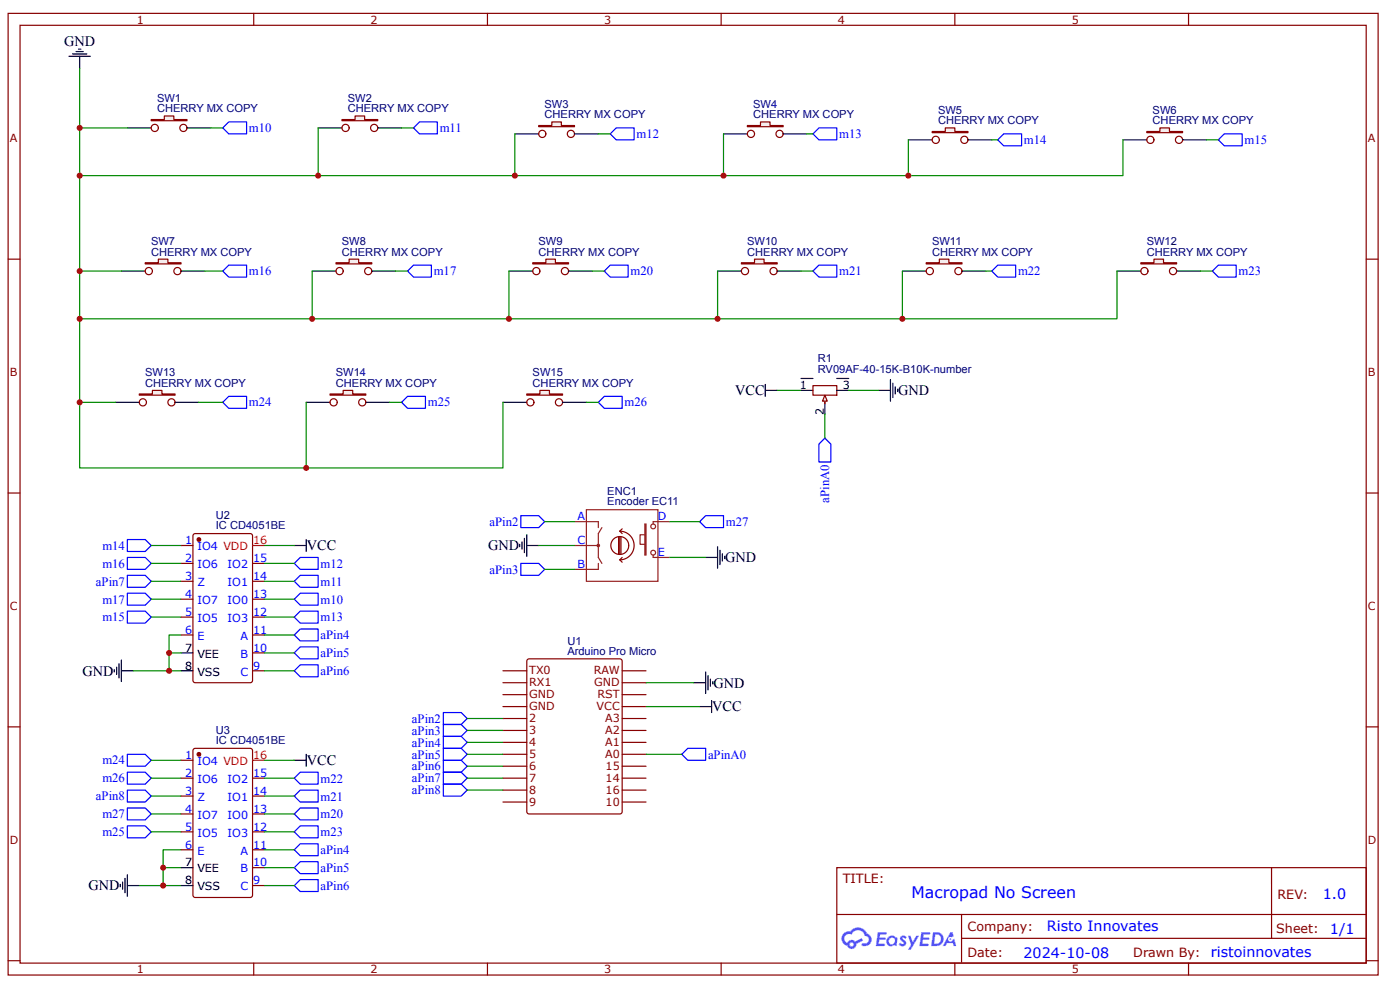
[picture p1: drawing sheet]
<svg xmlns="http://www.w3.org/2000/svg" width="297mm" height="210mm" viewBox="0 0 297 210" stroke-linecap="round" stroke-linejoin="round" font-family="sans-serif">
<g fill="none" stroke="#800" stroke-width=".25">
<path d="M1.7 2.8h290.7v203.9h-290.7zM4.3 5.4h285.5v198.8h-285.5zM53.8 2.8v2.6M103.4 2.8v2.6M153 2.8v2.6M202.6 2.8v2.6M252.1 2.8v2.6M1.7 54.9h2.6M289.8 54.9h2.6M1.7 104.5h2.6M289.8 104.5h2.6M1.7 154.1h2.6"/>
<path d="M289.8 154.1h2.6M177.5 184h112.3v20.2h-112.3zM177.6 193.9h112.1M204 198.9h85.7M204 193.9v10.1M269.8 184v14.9M1.7 203.7h2.6M53.8 204.2v2.5M103.4 204.2v2.5M153 204.2v2.5M202.6 204.2v2.5M252.1 204.2v2.5"/>
<path d="M289.8 203.7h2.6"/>
</g>
<g fill="#58f">
<path d="M191.1 198.5l.5-.2 .4 .1 .3 .3-.2 .4a.33 .33 0 0 0-.3-.3 .33 .33 0 0 0-.3 .1v.1a.85 .85 0 0 1 .7 .7 .85 .85 0 0 1-.3 .8l-.7 .1-.6-.4 .4-.4 .5 .3 .2-.1v-.2a.88 .88 0 0 1-.6-1.3z"/>
<path d="M192.6 198.4h.6l.4 1.3 .8-1.3h.6l-1.8 3h-.6l.7-1.1z"/>
<path d="M186.2 197.6h1.7l.2 .1-.1 .4h-1.3l-.1 .7h1.1l.2 .2-.2 .3h-1.1l-.2 .8h1.3l.1 .2-.1 .2-1.9 .1z"/>
<path d="M195.5 197.6h1.6l.2 .1v.4h-1.3l-.1 .7h1.1l.2 .2-.3 .3h-1.1l-.1 .8h1.2l.1 .2-.1 .2-1.9 .1z"/>
<path d="M201.6 197.6h.5l.2 .9-.4 .2a.49 .49 0 0 0-.7 .2 .49 .49 0 0 0 .3 .7 .49 .49 0 0 0 .6-.4l.4-.2 .4 1.6h-.6l-.2-.7h-1.2l-.3 .7h-.6z"/>
<path d="M197.9 197.6l-.4 3h1a1.51 1.51 0 0 0 1.7-1.5 1.51 1.51 0 0 0-1.8-1.5zM198.4 198.1a1.02 1.02 0 0 1 1.2 1.2 1.02 1.02 0 0 1-1.4 .8z"/>
<path d="M188.5 198.6a1.11 1.11 0 0 0-.3 1.6 1.11 1.11 0 0 0 1.6 .2l.4 .2 .2-1.7-.4-.2a1.01 1.01 0 0 0-1.5-.1zM188.5 199.5a.66 .66 0 0 1 1.3 0 .66 .66 0 0 1-1.3 0z"/>
<path d="M179 197.9a1.58 1.58 0 0 0 .7 2.6 1.01 1.01 0 0 0 1.2 .7 1.01 1.01 0 0 0 .8-1.1l1.4-.7-.3-.5-1.4 .7a1.02 1.02 0 0 0-1.7 .3 .99 .99 0 0 1-.4-1.4 .99 .99 0 0 1 1.4-.3 1.48 1.48 0 0 1 1.5-1 1.48 1.48 0 0 1 1.3 1.2 .82 .82 0 0 1 .8 1.1 .82 .82 0 0 1-1.2 .5l-.3 .1v.3a1.4 1.4 0 0 0 2-.6 1.4 1.4 0 0 0-.9-1.9 2.19 2.19 0 0 0-3.6-.5l-.8 .1zM180.3 200.2a.4 .4 0 0 1 .8 0 .4 .4 0 0 1-.8 0z"/>
<circle cx="201.6" cy="199.1" r=".19"/>
</g>
<g fill="none" stroke="#8d2323" stroke-width=".25">
<path d="M121.9 110.6h5v1.3M121.9 115.7h5M124.4 108.1h15.2v15.1h-15.2zM126.9 119.4v1.3h-5M127.7 111.9l-.8 1.2v5.1l.8 1.2M136.8 111.1h.3v6.6h-.3zM136.8 113.4h-1v2h1M138.6 117.7v.5h3.5M142.1 110.6h-3.5v.5"/>
<circle cx="126.9" cy="115.7" r=".25"/>
<circle cx="138.6" cy="117.2" r=".51"/>
<circle cx="138.6" cy="111.6" r=".51"/>
</g>
<path d="M131.2 113.9v3.5M131.5 112.6a3 3 0 0 1 3 3.1 3 3 0 0 1-3 3M131.5 118.7l.5 .5M131.5 113.9v3.5M131.5 112.6l.5 .5M131.7 113.9v3.5M132 118.2l-.5 .5M132 112.1l-.5 .5M133.4 115.7a1.9 1.9 0 0 0-2.8-1.7 1.9 1.9 0 0 0-.2 3.2 1.9 1.9 0 0 0 3-1.3v-.2" fill="none" stroke="#840000" stroke-width=".25"/>
<g fill="none" stroke="#800" stroke-width=".25">
<path d="M41.1 113.3l.3-.2h11.7l.4 .3 .1 30.8-.3 .5h-11.9l-.4-.3-.1-30.8zM111.9 139.8l.4-.1h19.2l.4 .2 .1 32.2-.2 .4-19.5 .1-.5-.3v-32.1zM106.7 142.2h5.1M106.7 144.7h5.1M106.7 147.3h5.1M106.7 149.8h5.1M106.7 152.3h5.1M106.7 154.9h5.1M106.7 157.4h5.1M106.7 159.9h5.1M132 142.2h5.1M132 144.7h5.1"/>
<path d="M132 147.3h5.1M132 149.8h5.1M132 152.3h5.1M132 154.9h5.1M132 157.4h5.1M132 159.9h5.1M106.7 162.4h5.1M106.7 165h5.1M106.7 167.5h5.1M106.7 170h5.1M132 162.4h5.1M132 165h5.1"/>
<path d="M132 167.5h5.1M132 170h5.1"/>
</g>
<circle cx="42.2" cy="114.4" r=".38" fill="#800"/>
<g fill="none" stroke="#800" stroke-width=".25">
<path d="M38.4 115.7h2.5M38.4 119.4h2.5M53.6 119.4h2.5M38.4 123.2h2.5M38.4 127h2.5M38.4 130.8h2.5M38.4 134.6h2.5M53.6 123.2h2.5M53.6 127h2.5M53.6 130.8h2.5M53.6 134.6h2.5M53.6 138.4h2.5"/>
<path d="M41.1 158.8l.3-.1h11.7l.4 .3 .1 30.8-.3 .4-11.9 .1-.4-.3-.1-30.8zM53.6 142.2h2.5"/>
<circle cx="42.2" cy="114.4" r=".38"/>
</g>
<path d="M38.4 138.4h2.5M38.4 142.2h2.5" fill="none" stroke="#000" stroke-width=".25"/>
<path d="M53.6 115.7h2.5" fill="none" stroke="#f00" stroke-width=".25"/>
<circle cx="42.2" cy="159.9" r=".38" fill="#800"/>
<g fill="none" stroke="#800" stroke-width=".25">
<path d="M38.4 161.2h2.5M38.4 165h2.5M38.4 168.8h2.5M38.4 172.6h2.5M38.4 176.4h2.5M53.6 165h2.5M53.6 168.8h2.5M53.6 172.6h2.5M53.6 176.4h2.5M38.4 180.2h2.5M53.6 180.2h2.5M53.6 187.7h2.5"/>
<path d="M53.6 184h2.5"/>
<circle cx="42.2" cy="159.9" r=".38"/>
</g>
<path d="M27 27.1h5.1M38.4 184h2.5M38.4 187.7h2.5" fill="none" stroke="#000" stroke-width=".25"/>
<path d="M53.6 161.2h2.5" fill="none" stroke="#f00" stroke-width=".25"/>
<path d="M32.1 25.3h2.8v-.7h2v.7h2.8v.3h-7.6z" fill="#efefef"/>
<g fill="none" stroke="#800" stroke-width=".25">
<path d="M32.1 25.3h2.8v-.7h2v.7h2.8v.3h-7.6z"/>
<circle cx="32.8" cy="27.1" r=".76"/>
<circle cx="38.9" cy="27.1" r=".76"/>
</g>
<path d="M39.7 27.1h5M67.5 27.1h5.1" fill="none" stroke="#000" stroke-width=".25"/>
<path d="M72.6 25.3h2.7v-.7h2.1v.7h2.7v.3h-7.5z" fill="#efefef"/>
<g fill="none" stroke="#800" stroke-width=".25">
<path d="M72.6 25.3h2.7v-.7h2.1v.7h2.7v.3h-7.5z"/>
<circle cx="73.3" cy="27.1" r=".76"/>
<circle cx="79.4" cy="27.1" r=".76"/>
</g>
<path d="M80.1 27.1h5.1M109.2 28.4h5.1" fill="none" stroke="#000" stroke-width=".25"/>
<path d="M114.3 26.6h2.8v-.7h2v.7h2.8v.3h-7.6z" fill="#efefef"/>
<g fill="none" stroke="#800" stroke-width=".25">
<path d="M114.3 26.6h2.8v-.7h2v.7h2.8v.3h-7.6z"/>
<circle cx="115" cy="28.4" r=".76"/>
<circle cx="121.1" cy="28.4" r=".76"/>
</g>
<path d="M121.9 28.4h5M153.5 28.4h5.1" fill="none" stroke="#000" stroke-width=".25"/>
<path d="M158.6 26.6h2.7v-.7h2.1v.7h2.7v.3h-7.5z" fill="#efefef"/>
<g fill="none" stroke="#800" stroke-width=".25">
<path d="M158.6 26.6h2.7v-.7h2.1v.7h2.7v.3h-7.5z"/>
<circle cx="159.3" cy="28.4" r=".76"/>
<circle cx="165.4" cy="28.4" r=".76"/>
</g>
<path d="M166.1 28.4h5.1M192.7 29.6h5.1" fill="none" stroke="#000" stroke-width=".25"/>
<path d="M197.8 27.9h2.7v-.8h2.1v.8h2.8v.2h-7.6z" fill="#efefef"/>
<g fill="none" stroke="#800" stroke-width=".25">
<path d="M197.8 27.9h2.7v-.8h2.1v.8h2.8v.2h-7.6z"/>
<circle cx="198.5" cy="29.6" r=".76"/>
<circle cx="204.6" cy="29.6" r=".76"/>
</g>
<path d="M205.4 29.6h5M238.2 29.6h5.1" fill="none" stroke="#000" stroke-width=".25"/>
<path d="M243.3 27.9h2.8v-.8h2v.8h2.8v.2h-7.6z" fill="#efefef"/>
<g fill="none" stroke="#800" stroke-width=".25">
<path d="M243.3 27.9h2.8v-.8h2v.8h2.8v.2h-7.6z"/>
<circle cx="244.1" cy="29.6" r=".76"/>
<circle cx="250.1" cy="29.6" r=".76"/>
</g>
<path d="M250.9 29.6h5M25.8 57.5h5" fill="none" stroke="#000" stroke-width=".25"/>
<path d="M30.8 55.7h2.8v-.8h2v.8h2.8v.3h-7.6z" fill="#efefef"/>
<g fill="none" stroke="#800" stroke-width=".25">
<path d="M30.8 55.7h2.8v-.8h2v.8h2.8v.3h-7.6z"/>
<circle cx="31.6" cy="57.5" r=".76"/>
<circle cx="37.6" cy="57.5" r=".76"/>
</g>
<path d="M38.4 57.5h5.1M66.2 57.5h5.1" fill="none" stroke="#000" stroke-width=".25"/>
<path d="M71.3 55.7h2.8v-.8h2v.8h2.8v.3h-7.6z" fill="#efefef"/>
<g fill="none" stroke="#800" stroke-width=".25">
<path d="M71.3 55.7h2.8v-.8h2v.8h2.8v.3h-7.6z"/>
<circle cx="72" cy="57.5" r=".76"/>
<circle cx="78.1" cy="57.5" r=".76"/>
</g>
<path d="M78.9 57.5h5M108 57.5h5" fill="none" stroke="#000" stroke-width=".25"/>
<path d="M113 55.7h2.8v-.8h2v.8h2.8v.3h-7.6z" fill="#efefef"/>
<g fill="none" stroke="#800" stroke-width=".25">
<path d="M113 55.7h2.8v-.8h2v.8h2.8v.3h-7.6z"/>
<circle cx="113.8" cy="57.5" r=".76"/>
<circle cx="119.9" cy="57.5" r=".76"/>
</g>
<path d="M120.6 57.5h5.1M152.2 57.5h5.1" fill="none" stroke="#000" stroke-width=".25"/>
<path d="M157.3 55.7h2.8v-.8h2v.8h2.8v.3h-7.6z" fill="#efefef"/>
<g fill="none" stroke="#800" stroke-width=".25">
<path d="M157.3 55.7h2.8v-.8h2v.8h2.8v.3h-7.6z"/>
<circle cx="158" cy="57.5" r=".76"/>
<circle cx="164.1" cy="57.5" r=".76"/>
</g>
<path d="M164.9 57.5h5M191.4 57.5h5.1" fill="none" stroke="#000" stroke-width=".25"/>
<path d="M196.5 55.7h2.8v-.8h2v.8h2.8v.3h-7.6z" fill="#efefef"/>
<g fill="none" stroke="#800" stroke-width=".25">
<path d="M196.5 55.7h2.8v-.8h2v.8h2.8v.3h-7.6z"/>
<circle cx="197.3" cy="57.5" r=".76"/>
<circle cx="203.3" cy="57.5" r=".76"/>
</g>
<path d="M204.1 57.5h5M237 57.5h5" fill="none" stroke="#000" stroke-width=".25"/>
<path d="M242 55.7h2.8v-.8h2v.8h2.8v.3h-7.6z" fill="#efefef"/>
<g fill="none" stroke="#800" stroke-width=".25">
<path d="M242 55.7h2.8v-.8h2v.8h2.8v.3h-7.6z"/>
<circle cx="242.8" cy="57.5" r=".76"/>
<circle cx="248.9" cy="57.5" r=".76"/>
</g>
<path d="M249.6 57.5h5.1M24.5 85.3h5" fill="none" stroke="#000" stroke-width=".25"/>
<path d="M29.5 83.5h2.8v-.7h2.1v.7h2.7v.3h-7.6z" fill="#efefef"/>
<g fill="none" stroke="#800" stroke-width=".25">
<path d="M29.5 83.5h2.8v-.7h2.1v.7h2.7v.3h-7.6z"/>
<circle cx="30.3" cy="85.3" r=".76"/>
<circle cx="36.4" cy="85.3" r=".76"/>
</g>
<path d="M37.1 85.3h5.1M65 85.3h5" fill="none" stroke="#000" stroke-width=".25"/>
<path d="M70 83.5h2.8v-.7h2v.7h2.8v.3h-7.6z" fill="#efefef"/>
<g fill="none" stroke="#800" stroke-width=".25">
<path d="M70 83.5h2.8v-.7h2v.7h2.8v.3h-7.6z"/>
<circle cx="70.8" cy="85.3" r=".76"/>
<circle cx="76.9" cy="85.3" r=".76"/>
</g>
<path d="M77.6 85.3h5.1M106.7 85.3h5.1" fill="none" stroke="#000" stroke-width=".25"/>
<path d="M111.8 83.5h2.7v-.7h2.1v.7h2.7v.3h-7.5z" fill="#efefef"/>
<g fill="none" stroke="#800" stroke-width=".25">
<path d="M111.8 83.5h2.7v-.7h2.1v.7h2.7v.3h-7.5zM172.5 81.8h5v2h-5zM175 84.3v1.3"/>
<circle cx="112.5" cy="85.3" r=".76"/>
<circle cx="118.6" cy="85.3" r=".76"/>
</g>
<g fill="none" stroke="#000" stroke-width=".25">
<path d="M119.3 85.3h5.1M162.3 82.8h2.6M162.3 81.5v2.5M169.9 82.8h2.6M175 85.3v2.5M177.5 82.8h2.6M62.4 115.7h2.6M65 114.4v2.5M65 159.9v2.5M147.2 144.7h2.5M148.4 149.8h2.6M149.7 142.5v4.5"/>
<path d="M150.2 143.2v3.1M150.7 144v1.5M151 148.5v2.6M151.2 144.5v.5M62.4 161.2h2.6"/>
</g>
<path d="M94.1 151.1h3.7l1.3 1.2-1.3 1.3h-3.7zM94.1 153.6h3.7l1.3 1.3-1.3 1.2h-3.7zM94.1 156.1h3.7l1.3 1.3-1.3 1.3h-3.7zM94.1 158.7h3.7l1.3 1.2-1.3 1.3h-3.7zM144.6 159.9l1.3-1.2h3.8v2.5h-3.8zM94.1 161.2h3.7l1.3 1.2-1.3 1.3h-3.7zM94.1 163.7h3.7l1.3 1.3-1.3 1.2h-3.7zM94.1 166.2h3.7l1.3 1.3-1.3 1.3h-3.7z" fill="none" stroke="#00f" stroke-width=".25"/>
<path d="M175 83.8l.5 1.2h-1z" fill="#efefef"/>
<path d="M175 83.8l.5 1.2h-1z" fill="none" stroke="#800" stroke-width=".25"/>
<g fill="none" stroke="#000" stroke-width=".25">
<path d="M14.6 11.9h4.6M15.4 11.4h3M16.1 10.9h1.6M16.6 10.4h.6M16.9 11.9v2.6M169.9 80.2h2.6M177.5 80.2h2.6M186.4 82.8h2.5M188.9 80.5v4.5M189.4 81.3v3M189.9 82v1.5M190.4 82.5v.5"/>
<path d="M110.2 115.4v.5M110.7 114.9v1.5M111.3 114.1v3.1M111.8 115.7h2.5M111.8 113.4v4.5M149.7 118.2h2.5M152.2 115.9v4.6M152.7 116.7v3M153.2 117.4v1.5M153.7 117.9v.5M25.8 139.9v4.6M24.2 142v.5"/>
<path d="M24.7 141.5v1.5M25.2 140.7v3M25.8 142.2h2.5M25.5 187.5v.5M26 187v1.5M26.5 186.2v3.1M27 187.7h2.5M27 185.5v4.5"/>
</g>
<g fill="none" stroke="#00f" stroke-width=".25">
<path d="M47.3 27.1l1.2-1.2h3.8v2.5h-3.8zM87.7 27.1l1.3-1.2h3.8v2.5h-3.8zM129.5 28.4l1.2-1.3h3.8v2.5h-3.8zM172.5 28.4l1.2-1.3h3.8v2.5h-3.8zM211.7 29.6l1.2-1.2h3.8v2.5h-3.8zM258.5 29.6l1.2-1.2h3.8v2.5h-3.8zM47.3 57.5l1.2-1.3h3.8v2.5h-3.8zM86.5 57.5l1.2-1.3h3.8v2.5h-3.8zM128.2 57.5l1.3-1.3h3.8v2.5h-3.8zM172.5 57.5l1.2-1.3h3.8v2.5h-3.8zM210.4 57.5l1.3-1.3h3.8v2.5h-3.8zM257.2 57.5l1.3-1.3h3.8v2.5h-3.8z"/>
<path d="M47.3 85.3l1.2-1.3h3.8v2.6h-3.8zM85.2 85.3l1.3-1.3h3.8v2.6h-3.8zM126.9 85.3l1.3-1.3h3.8v2.6h-3.8zM175 92.9l1.3 1.3v3.7h-2.6v-3.7zM27 114.4h3.8l1.3 1.3-1.3 1.2h-3.8zM27 118.2h3.8l1.3 1.2-1.3 1.3h-3.8zM62.4 119.4l1.3-1.2h3.8v2.5h-3.8zM110.5 109.3h3.8l1.3 1.3-1.3 1.3h-3.8zM110.5 119.4h3.8l1.3 1.3-1.3 1.3h-3.8zM148.4 110.6l1.3-1.3h3.8v2.6h-3.8zM27 122h3.8l1.3 1.2-1.3 1.3h-3.8zM27 125.8h3.8l1.3 1.2-1.3 1.3h-3.8z"/>
<path d="M27 129.6h3.8l1.3 1.2-1.3 1.3h-3.8zM62.4 123.2l1.3-1.2h3.8v2.5h-3.8zM62.4 127l1.3-1.2h3.8v2.5h-3.8zM62.4 130.8l1.3-1.2h3.8v2.5h-3.8zM62.4 134.6l1.3-1.2h3.8v2.5h-3.8zM62.4 138.4l1.3-1.2h3.8v2.5h-3.8zM27 159.9h3.8l1.3 1.3-1.3 1.2h-3.8zM62.4 142.2l1.3-1.3h3.8v2.6h-3.8zM27 163.7h3.8l1.3 1.3-1.3 1.2h-3.8zM27 167.5h3.8l1.3 1.3-1.3 1.2h-3.8zM27 171.3h3.8l1.3 1.3-1.3 1.2h-3.8zM27 175.1h3.8l1.3 1.3-1.3 1.2h-3.8z"/>
<path d="M62.4 165l1.3-1.3h3.8v2.5h-3.8zM62.4 168.8l1.3-1.3h3.8v2.5h-3.8zM62.4 172.6l1.3-1.3h3.8v2.5h-3.8zM62.4 176.4l1.3-1.3h3.8v2.5h-3.8zM62.4 180.2l1.3-1.3h3.8v2.5h-3.8zM62.4 184l1.3-1.3h3.8v2.5h-3.8zM62.4 187.7l1.3-1.2h3.8v2.5h-3.8z"/>
</g>
<g fill="none" stroke="#080" stroke-width=".25">
<path d="M16.9 14.5v84.7h89.8v-13.9M16.9 27.1h10.1M44.7 27.1h2.6M67.5 27.1v10.1M85.2 27.1h2.5M109.2 28.4v8.8M126.9 28.4h2.6M153.5 28.4v8.8M171.2 28.4h1.3M192.7 29.6v7.6h-175.8M210.4 29.6h1.3M238.2 29.6v7.6h-45.5"/>
<path d="M255.9 29.6h2.6M16.9 57.5h8.9M43.5 57.5h3.8M66.2 57.5v10.1M83.9 57.5h2.6M108 57.5v10.1M125.7 57.5h2.5M152.2 57.5v10.1M169.9 57.5h2.6M191.4 57.5v10.1h-174.5M209.1 57.5h1.3M237 57.5v10.1h-45.6"/>
<path d="M254.7 57.5h2.5M16.9 85.3h7.6M42.2 85.3h5.1M65 85.3v13.9M82.7 85.3h2.5M124.4 85.3h2.5M164.9 82.8h5M175 87.8v5.1M180.1 82.8h6.3M32.1 115.7h6.3M32.1 119.4h6.3M56.1 115.7h6.3"/>
<path d="M56.1 119.4h6.3M114.3 115.7h7.6M115.6 110.6h6.3M142.1 110.6h6.3M142.1 118.2h7.6M32.1 123.2h6.3M32.1 127h6.3M32.1 130.8h6.3M38.4 138.4h-2.5v3.8M38.4 134.6h-2.5v3.8M56.1 123.2h6.3M56.1 127h6.3"/>
<path d="M56.1 130.8h6.3M56.1 138.4h6.3M56.1 134.6h6.3M115.6 120.7h6.3M28.3 142.2h10.1M56.1 142.2h6.3M99.1 159.9h7.6M99.1 152.3h7.6M99.1 154.9h7.6M99.1 157.4h7.6M137.1 159.9h7.5M137.1 144.7h10.1"/>
<path d="M137.1 149.8h11.3M32.1 161.2h6.3M32.1 165h6.3M32.1 168.8h6.3M32.1 172.6h6.3M32.1 176.4h6.3M56.1 161.2h6.3M56.1 165h6.3M56.1 168.8h6.3M56.1 172.6h6.3M56.1 176.4h6.3M99.1 165h7.6"/>
<path d="M99.1 162.4h7.6M99.1 167.5h7.6M29.5 187.7h8.9M38.4 184h-3.8v3.7M38.4 180.2h-3.8v3.8M56.1 180.2h6.3M56.1 184h6.3M56.1 187.7h6.3"/>
</g>
<g fill="#c00">
<circle cx="35.9" cy="142.2" r=".63"/>
<circle cx="35.9" cy="138.4" r=".63"/>
<circle cx="34.6" cy="187.7" r=".63"/>
<circle cx="34.6" cy="184" r=".63"/>
<circle cx="65" cy="99.2" r=".63"/>
<circle cx="16.9" cy="85.3" r=".63"/>
<circle cx="16.9" cy="67.6" r=".63"/>
<circle cx="152.2" cy="67.6" r=".63"/>
<circle cx="108" cy="67.6" r=".63"/>
<circle cx="66.2" cy="67.6" r=".63"/>
<circle cx="16.9" cy="57.5" r=".63"/>
<circle cx="16.9" cy="37.2" r=".63"/>
<circle cx="153.5" cy="37.2" r=".63"/>
<circle cx="109.2" cy="37.2" r=".63"/>
<circle cx="67.5" cy="37.2" r=".63"/>
<circle cx="16.9" cy="27.1" r=".63"/>
<circle cx="192.7" cy="37.2" r=".63"/>
<circle cx="191.4" cy="67.6" r=".63"/>
</g>
<text font-size="3.4" fill="#00f" x="193.4" y="190.4">Macropad No Screen</text>
<g font-size="3">
<text x="13.6" y="9.7">GND</text>
<text x="156" y="83.8">VCC</text>
<text x="190.6" y="83.8">GND</text>
<text x="65.1" y="116.7">VCC</text>
<text x="103.5" y="116.7">GND</text>
<text x="153.9" y="119.2">GND</text>
<text x="17.5" y="143.2">GND</text>
<text x="151.3" y="145.8">GND</text>
<text x="151.1" y="150.8">VCC</text>
<text x="65.1" y="162.2">VCC</text>
<text x="18.8" y="188.8">GND</text>
</g>
<g font-size="3" fill="#00f">
<text x="280.6" y="190.6">1.0</text>
<text x="222.1" y="197.5">Risto Innovates</text>
<text x="282.2" y="198">1/1</text>
<text x="217.1" y="203">2024-10-08</text>
<text x="256.9" y="203">ristoinnovates</text>
</g>
<g font-size="2.7" fill="#00f">
<text x="52.8" y="28">m10</text>
<text x="93.3" y="28">m11</text>
<text x="135" y="29.3">m12</text>
<text x="178" y="29.3">m13</text>
<text x="217.2" y="30.5">m14</text>
<text x="264" y="30.5">m15</text>
<text x="52.8" y="58.4">m16</text>
<text x="92" y="58.4">m17</text>
<text x="133.8" y="58.4">m20</text>
<text x="178" y="58.4">m21</text>
<text x="216" y="58.4">m22</text>
<text x="262.8" y="58.4">m23</text>
<text x="52.8" y="86.2">m24</text>
<text x="90.8" y="86.2">m25</text>
<text x="132.5" y="86.2">m26</text>
<text x="175.9" y="106.5" transform="rotate(-90 175.9 106.5)">aPinA0</text>
<text x="103.8" y="111.5">aPin2</text>
<text x="154" y="111.5">m27</text>
<text x="21.7" y="116.6">m14</text>
<text x="20.4" y="124.1">aPin7</text>
<text x="21.7" y="120.4">m16</text>
<text x="68" y="120.4">m12</text>
<text x="68" y="124.2">m11</text>
<text x="103.8" y="121.6">aPin3</text>
<text x="21.7" y="127.9">m17</text>
<text x="21.7" y="131.7">m15</text>
<text x="68" y="127.9">m10</text>
<text x="68" y="131.7">m13</text>
<text x="68" y="135.5">aPin4</text>
<text x="68" y="139.3">aPin5</text>
<text x="68" y="143.1">aPin6</text>
<text x="87.4" y="153.2">aPin2</text>
<text x="87.4" y="155.8">aPin3</text>
<text x="87.4" y="158.3">aPin4</text>
<text x="87.4" y="160.8">aPin5</text>
<text x="150.2" y="160.8">aPinA0</text>
<text x="21.7" y="162.1">m24</text>
<text x="21.7" y="165.9">m26</text>
<text x="68" y="165.9">m22</text>
<text x="87.4" y="163.3">aPin6</text>
<text x="87.4" y="165.9">aPin7</text>
<text x="20.4" y="169.7">aPin8</text>
<text x="21.7" y="173.5">m27</text>
<text x="68" y="169.7">m21</text>
<text x="68" y="173.5">m20</text>
<text x="87.4" y="168.4">aPin8</text>
<text x="21.7" y="177.3">m25</text>
<text x="68" y="177.3">m23</text>
<text x="68" y="181.1">aPin4</text>
<text x="68" y="184.9">aPin5</text>
<text x="68" y="188.7">aPin6</text>
</g>
<g font-size="2.7" fill="#800">
<text x="178.8" y="187.2">TITLE:</text>
<text x="271" y="190.6">REV:</text>
<text x="205.3" y="197.4">Company:</text>
<text x="270.8" y="197.9">Sheet:</text>
<text x="205.3" y="202.9">Date:</text>
<text x="240.4" y="203">Drawn By:</text>
</g>
<g font-size="2.4" fill="#800">
<text x="29" y="5">1</text>
<text x="78.6" y="5">2</text>
<text x="128.2" y="5">3</text>
<text x="177.8" y="5">4</text>
<text x="227.4" y="5">5</text>
<text x="2.1" y="30.2">A</text>
<text x="290.2" y="30.2">A</text>
<text x="2.1" y="79.7">B</text>
<text x="290.2" y="79.7">B</text>
<text x="2.1" y="129.3">C</text>
<text x="290.2" y="129.3">C</text>
<text x="112.3" y="143">TX0</text>
<text x="126" y="143">RAW</text>
<text x="112.3" y="145.5">RX1</text>
<text x="112.3" y="148">GND</text>
<text x="126.1" y="145.5">GND</text>
<text x="126.8" y="148">RST</text>
<text x="112.3" y="150.6">GND</text>
<text x="112.3" y="153.1">2</text>
<text x="112.3" y="155.6">3</text>
<text x="126.6" y="150.6">VCC</text>
<text x="128.4" y="155.6">A2</text>
<text x="128.4" y="153.1">A3</text>
<text x="112.3" y="158.2">4</text>
<text x="112.3" y="160.7">5</text>
<text x="128.4" y="160.7">A0</text>
<text x="128.4" y="158.2">A1</text>
<text x="112.3" y="163.2">6</text>
<text x="112.3" y="165.7">7</text>
<text x="128.5" y="165.7">14</text>
<text x="128.5" y="163.2">15</text>
<text x="112.3" y="168.3">8</text>
<text x="112.3" y="170.8">9</text>
<text x="128.5" y="170.8">10</text>
<text x="128.5" y="168.3">16</text>
<text x="2.1" y="178.9">D</text>
<text x="290.2" y="178.9">D</text>
<text x="29" y="206.3">1</text>
<text x="78.6" y="206.3">2</text>
<text x="128.2" y="206.3">3</text>
<text x="177.8" y="206.3">4</text>
<text x="227.4" y="206.3">5</text>
</g>
<g font-size="2.4" fill="#000080">
<text x="33.3" y="23.8">CHERRY MX COPY</text>
<text x="33.3" y="21.6">SW1</text>
<text x="73.8" y="23.8">CHERRY MX COPY</text>
<text x="73.8" y="21.6">SW2</text>
<text x="115.5" y="22.9">SW3</text>
<text x="159.8" y="22.9">SW4</text>
<text x="115.5" y="25.1">CHERRY MX COPY</text>
<text x="159.8" y="25.1">CHERRY MX COPY</text>
<text x="199" y="26.4">CHERRY MX COPY</text>
<text x="199" y="24.1">SW5</text>
<text x="244.5" y="26.4">CHERRY MX COPY</text>
<text x="244.5" y="24.1">SW6</text>
<text x="32" y="52">SW7</text>
<text x="72.5" y="52">SW8</text>
<text x="114.3" y="52">SW9</text>
<text x="158.5" y="52">SW10</text>
<text x="197.7" y="52">SW11</text>
<text x="243.3" y="52">SW12</text>
<text x="32" y="54.2">CHERRY MX COPY</text>
<text x="72.5" y="54.2">CHERRY MX COPY</text>
<text x="114.3" y="54.2">CHERRY MX COPY</text>
<text x="158.5" y="54.2">CHERRY MX COPY</text>
<text x="197.7" y="54.2">CHERRY MX COPY</text>
<text x="243.3" y="54.2">CHERRY MX COPY</text>
<text x="173.5" y="76.7">R1</text>
<text x="30.8" y="82">CHERRY MX COPY</text>
<text x="30.8" y="79.8">SW13</text>
<text x="71.3" y="82">CHERRY MX COPY</text>
<text x="71.3" y="79.8">SW14</text>
<text x="113" y="82">CHERRY MX COPY</text>
<text x="113" y="79.8">SW15</text>
<text x="173.5" y="79">RV09AF-40-15K-B10K-number</text>
<text x="128.8" y="107.2">Encoder EC11</text>
<text x="128.8" y="104.9">ENC1</text>
<text x="45.8" y="112.2">IC CD4051BE</text>
<text x="45.8" y="110">U2</text>
<text x="120.4" y="136.7">U1</text>
<text x="120.4" y="138.9">Arduino Pro Micro</text>
<text x="45.8" y="155.5">U3</text>
<text x="45.8" y="157.8">IC CD4051BE</text>
</g>
<g font-size="2.4">
<text x="169.7" y="82.5">1</text>
<text x="178.8" y="82.5">3</text>
<text x="174.7" y="88.1" transform="rotate(-90 174.7 88.1)">2</text>
<text x="39.3" y="138.2">7</text>
<text x="39.3" y="142">8</text>
<text x="41.9" y="139.4">VEE</text>
<text x="41.9" y="143.2">VSS</text>
<text x="39.3" y="183.7">7</text>
<text x="41.9" y="185">VEE</text>
<text x="39.3" y="187.5">8</text>
<text x="41.9" y="188.8">VSS</text>
</g>
<g font-size="2.4" fill="#00f">
<text x="122.5" y="110.3">A</text>
<text x="139.6" y="110.3">D</text>
<text x="39.3" y="115.4">1</text>
<text x="39.3" y="119.2">2</text>
<text x="41.9" y="116.7">IO4 VDD</text>
<text x="53.7" y="119.2">15</text>
<text x="122.5" y="115.4">C</text>
<text x="139.6" y="117.9">E</text>
<text x="39.3" y="123">3</text>
<text x="41.9" y="120.5">IO6</text>
<text x="41.9" y="124.3">Z</text>
<text x="48.3" y="124.3">IO1</text>
<text x="48.3" y="120.5">IO2</text>
<text x="53.7" y="123">14</text>
<text x="122.5" y="120.5">B</text>
<text x="39.3" y="126.8">4</text>
<text x="39.3" y="130.6">5</text>
<text x="41.9" y="128">IO7</text>
<text x="41.9" y="131.8">IO5</text>
<text x="48.3" y="131.8">IO3</text>
<text x="48.3" y="128">IO0</text>
<text x="53.7" y="130.6">12</text>
<text x="53.7" y="126.8">13</text>
<text x="39.3" y="134.4">6</text>
<text x="41.9" y="135.6">E</text>
<text x="51" y="135.6">A</text>
<text x="53.7" y="134.4">11</text>
<text x="51" y="143.2">C</text>
<text x="51" y="139.4">B</text>
<text x="53.7" y="142">9</text>
<text x="53.7" y="138.2">10</text>
<text x="39.3" y="160.9">1</text>
<text x="39.3" y="164.7">2</text>
<text x="41.9" y="162.2">IO4 VDD</text>
<text x="41.9" y="166">IO6</text>
<text x="48.3" y="166">IO2</text>
<text x="53.7" y="164.7">15</text>
<text x="39.3" y="168.5">3</text>
<text x="39.3" y="172.3">4</text>
<text x="41.9" y="169.8">Z</text>
<text x="41.9" y="173.6">IO7</text>
<text x="48.3" y="173.6">IO0</text>
<text x="48.3" y="169.8">IO1</text>
<text x="53.7" y="172.3">13</text>
<text x="53.7" y="168.5">14</text>
<text x="39.3" y="176.1">5</text>
<text x="39.3" y="179.9">6</text>
<text x="41.9" y="177.4">IO5</text>
<text x="48.3" y="177.4">IO3</text>
<text x="53.7" y="179.9">11</text>
<text x="53.7" y="176.1">12</text>
<text x="41.9" y="181.2">E</text>
<text x="51" y="185">B</text>
<text x="51" y="181.2">A</text>
<text x="53.7" y="183.7">10</text>
<text x="51" y="188.8">C</text>
<text x="53.7" y="187.5">9</text>
</g>
<g font-size="2.4" fill="#f00">
<text x="53.7" y="115.4">16</text>
<text x="53.7" y="160.9">16</text>
</g>
</svg>
